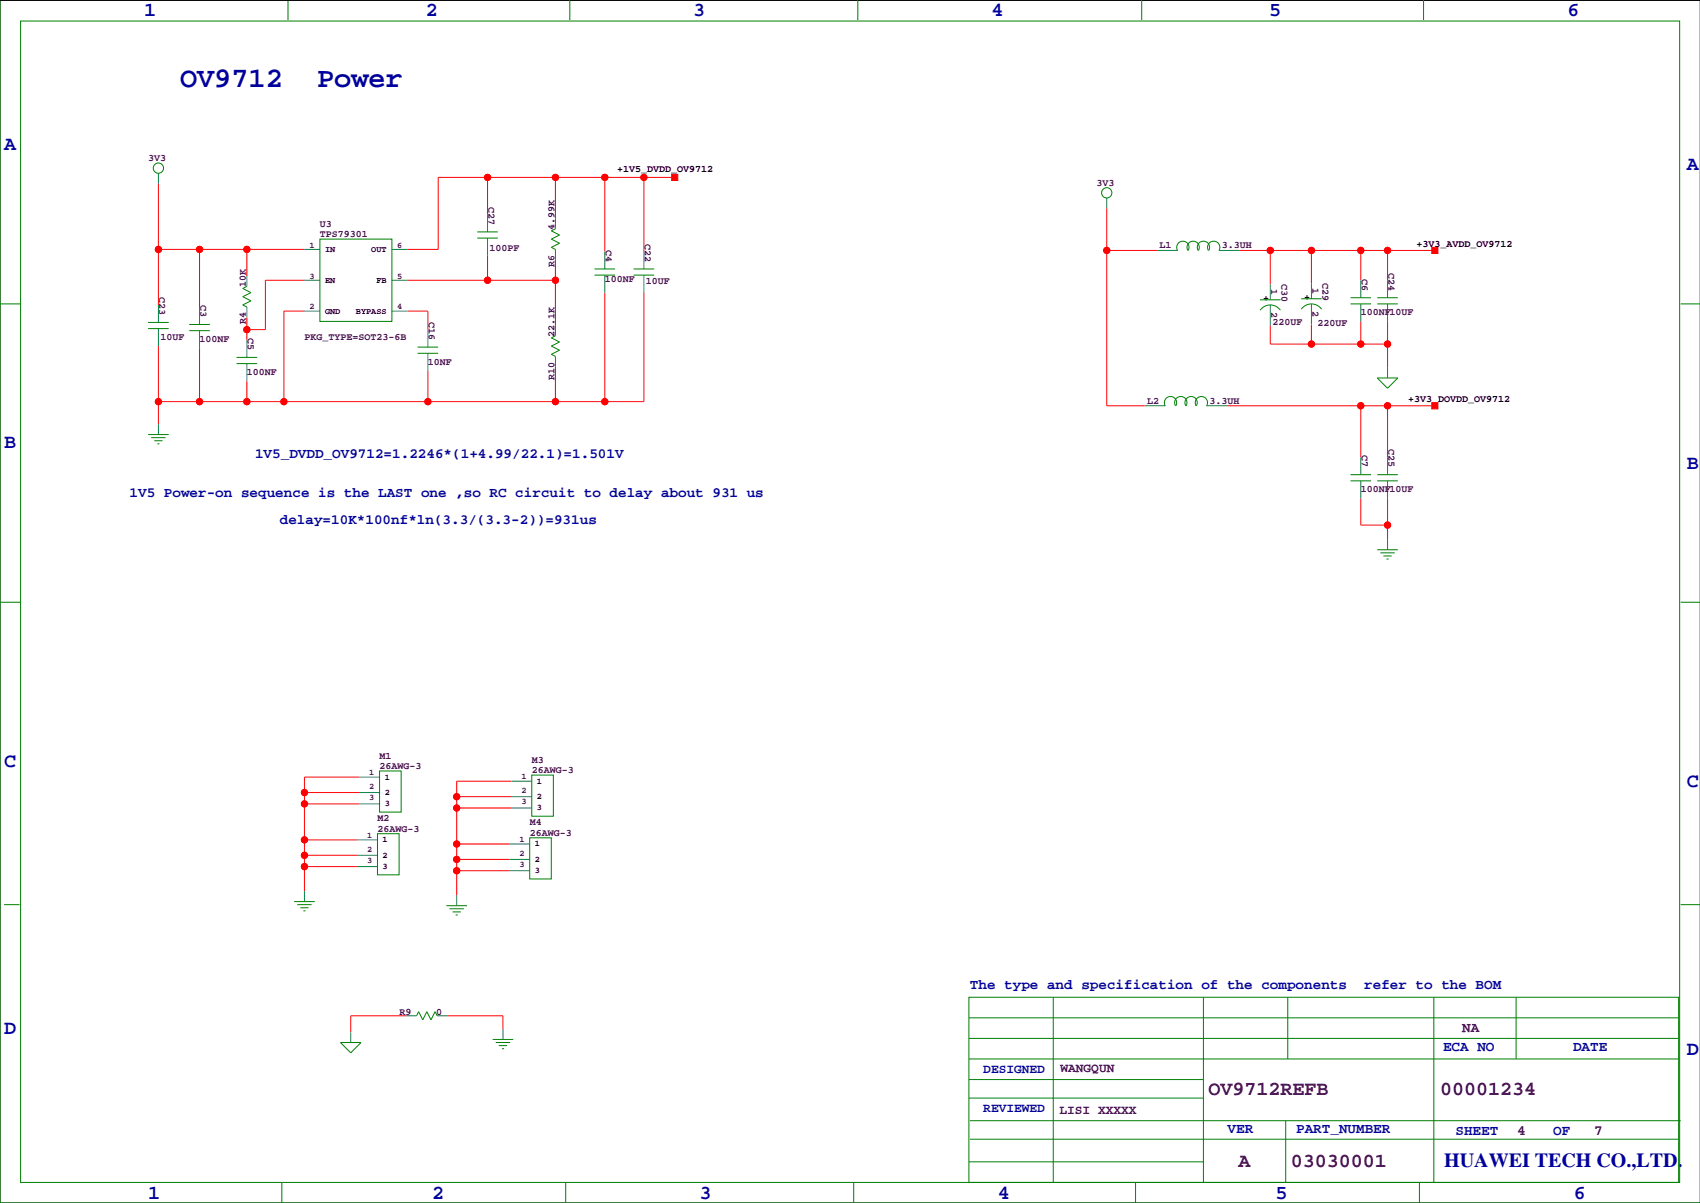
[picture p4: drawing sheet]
<svg xmlns="http://www.w3.org/2000/svg" width="420mm" height="297mm" viewBox="0 0 420 297" stroke-linecap="round" stroke-linejoin="round" font-family="sans-serif">
<path d="M419.9 .1h-419.9v296.9h419.9" fill="none" stroke="#000" stroke-width=".25"/>
<g fill="none" stroke="#f00" stroke-width=".25">
<path d="M39.1 45.3v30M120.4 43.8v9.1M137.2 43.8v10.2M149.4 43.8v18.3M159 43.8v18.3M166.6 43.8h-58.4v17.8h-7.6M273.3 51.4v48.8h9.4M39.1 61.6h36.1M49.3 61.6v14.2M61 61.6v6.6M61 78.3v5.6M75.2 76.8h-5.1v22.4"/>
<path d="M75.2 69.2h-9.7v12.2h-4.5M100.6 76.8h5.1v4.6M100.6 69.2h36.6M120.4 63.1v6.1M137.2 64.1v16.3M149.4 72.2v27M159 72.2v27h-119.9M273.3 61.8h12.5M306.1 61.8h48.2M313.7 61.8v8.4M323.8 61.8v8.2M336 61.8v7.4"/>
<path d="M336 79.4v5.5M342.6 61.8v7.4M342.6 79.4v11.4M39.1 85.5v19.3M49.3 86v13.2M61 94.1v5.1M105.7 91.6v7.6M137.2 90.5v8.7M313.7 80.4v4.5h28.9M323.8 80.1v4.8M303 100.2h51.3M336 100.2v12.7"/>
<path d="M342.6 100.2v12.7M336 123v6.7h6.6M342.6 123v10.2M75.2 198.5h13.4M75.2 195.7h13.4M88.6 191.9h-13.4v28.2M112.8 196.7h13.4M112.8 199.5h13.4M126.2 192.9h-13.4v28.2M75.2 214h12.9M75.2 211.2h12.9M75.2 207.4h12.9"/>
<path d="M112.8 208.4h12.9M112.8 212.2h12.9M112.8 215h12.9M100.3 250.8h-13.7v4.1M110.5 250.8h13.7v3.3"/>
<circle cx="120.4" cy="43.8" r=".76"/>
<circle cx="137.2" cy="43.8" r=".76"/>
<circle cx="149.4" cy="43.8" r=".76"/>
<circle cx="159" cy="43.8" r=".76"/>
<circle cx="39.1" cy="61.6" r=".76"/>
<circle cx="49.3" cy="61.6" r=".76"/>
<circle cx="61" cy="61.6" r=".76"/>
<circle cx="120.4" cy="69.2" r=".76"/>
<circle cx="137.2" cy="69.2" r=".76"/>
<circle cx="273.3" cy="61.8" r=".76"/>
<circle cx="313.7" cy="61.8" r=".76"/>
<circle cx="323.9" cy="61.8" r=".76"/>
<circle cx="336" cy="61.8" r=".76"/>
<circle cx="342.6" cy="61.8" r=".76"/>
<circle cx="39.1" cy="99.2" r=".76"/>
<circle cx="49.3" cy="99.2" r=".76"/>
<circle cx="61" cy="99.2" r=".76"/>
<circle cx="61" cy="81.4" r=".76"/>
<circle cx="70.1" cy="99.2" r=".76"/>
<circle cx="105.7" cy="99.2" r=".76"/>
<circle cx="137.2" cy="99.2" r=".76"/>
<circle cx="149.4" cy="99.2" r=".76"/>
<circle cx="323.9" cy="84.9" r=".76"/>
<circle cx="336" cy="84.9" r=".76"/>
<circle cx="342.6" cy="84.9" r=".76"/>
<circle cx="336" cy="100.2" r=".76"/>
<circle cx="342.6" cy="100.2" r=".76"/>
<circle cx="342.6" cy="129.7" r=".76"/>
<circle cx="75.2" cy="195.7" r=".76"/>
<circle cx="75.2" cy="198.5" r=".76"/>
<circle cx="112.8" cy="199.5" r=".76"/>
<circle cx="112.8" cy="196.7" r=".76"/>
<circle cx="75.2" cy="207.4" r=".76"/>
<circle cx="75.2" cy="211.2" r=".76"/>
<circle cx="75.2" cy="214" r=".76"/>
<circle cx="112.8" cy="215" r=".76"/>
<circle cx="112.8" cy="208.4" r=".76"/>
<circle cx="112.8" cy="212.2" r=".76"/>
</g>
<g fill="#f00" stroke="#f00" stroke-width=".25">
<path d="M353.6 61.1h1.5v1.5h-1.5z" fill-rule="evenodd"/>
<path d="M165.9 43h1.5v1.6h-1.5z" fill-rule="evenodd"/>
<path d="M353.6 99.4h1.5v1.6h-1.5z" fill-rule="evenodd"/>
<circle cx="323.9" cy="61.8" r=".76"/>
<circle cx="313.7" cy="61.8" r=".76"/>
<circle cx="336" cy="61.8" r=".76"/>
<circle cx="342.6" cy="61.8" r=".76"/>
<circle cx="137.2" cy="99.2" r=".76"/>
<circle cx="39.1" cy="99.2" r=".76"/>
<circle cx="49.3" cy="99.2" r=".76"/>
<circle cx="149.4" cy="99.2" r=".76"/>
<circle cx="105.7" cy="99.2" r=".76"/>
<circle cx="70.1" cy="99.2" r=".76"/>
<circle cx="61" cy="99.2" r=".76"/>
<circle cx="273.3" cy="61.8" r=".76"/>
<circle cx="112.8" cy="196.7" r=".76"/>
<circle cx="112.8" cy="199.5" r=".76"/>
<circle cx="112.8" cy="208.4" r=".76"/>
<circle cx="112.8" cy="212.2" r=".76"/>
<circle cx="112.8" cy="215" r=".76"/>
<circle cx="75.2" cy="214" r=".76"/>
<circle cx="75.2" cy="211.2" r=".76"/>
<circle cx="75.2" cy="207.4" r=".76"/>
<circle cx="75.2" cy="198.5" r=".76"/>
<circle cx="75.2" cy="195.7" r=".76"/>
<circle cx="342.6" cy="129.7" r=".76"/>
<circle cx="323.9" cy="84.9" r=".76"/>
<circle cx="336" cy="84.9" r=".76"/>
<circle cx="342.6" cy="84.9" r=".76"/>
<circle cx="120.4" cy="69.2" r=".76"/>
<circle cx="137.2" cy="69.2" r=".76"/>
<circle cx="61" cy="81.4" r=".76"/>
<circle cx="61" cy="61.6" r=".76"/>
<circle cx="49.3" cy="61.6" r=".76"/>
<circle cx="39.1" cy="61.6" r=".76"/>
<circle cx="120.4" cy="43.8" r=".76"/>
<circle cx="159" cy="43.8" r=".76"/>
<circle cx="149.4" cy="43.8" r=".76"/>
<circle cx="137.2" cy="43.8" r=".76"/>
<circle cx="336" cy="100.2" r=".76"/>
<circle cx="342.6" cy="100.2" r=".76"/>
</g>
<g fill="none" stroke="#008080" stroke-width=".25">
<path d="M39.1 42.8v2.5M120.4 52.9v4.4M120.4 58.8v4.3M137.2 54v2.5M273.3 48.9v2.5M39.1 75.3v4.3M49.3 75.8v4.3M61 68.2v2.5M61 75.8v2.5M75.2 61.6h3.8M75.2 69.2h3.8M75.2 76.8h3.8"/>
<path d="M96.8 61.6h3.8M96.8 69.2h3.8M96.8 76.8h3.8M137.2 61.6v2.5M149.4 62.1v4.3M149.4 67.9v4.3M159 62.1v4.3M159 67.9v4.3M285.8 61.8h5M301 61.8h5.1M313.7 70.2v3.8M313.7 75.3v5.1"/>
<path d="M323.8 70v3.8M323.8 75v5.1M336 69.2v4.3M336 75v4.4M342.6 69.2v4.3M342.6 75v4.4M39.1 81.1v4.4M49.3 81.6v4.4M61 83.9v4.4M61 89.8v4.3M105.7 81.4v4.3M105.7 87.2v4.4"/>
<path d="M137.2 80.4v2.5M137.2 88v2.5M342.6 90.8v2.5M39.1 104.8v2.5M282.7 100.2h5.1M297.9 100.2h5.1M336 112.9v4.3M336 118.7v4.3M342.6 112.9v4.3M342.6 118.7v4.3M342.6 133.2v2.5M88.6 191.9h5.1"/>
<path d="M88.6 195.7h5.1M88.6 198.5h5.1M126.2 192.9h5.1M126.2 196.7h5.1M126.2 199.5h5.1M88.1 207.4h5.1M88.1 211.2h5.1M88.1 214h5.1M125.7 208.4h5.1M125.7 212.2h5.1M125.7 215h5.1M75.2 220.1v2.5"/>
<path d="M112.8 221.1v2.5M86.6 254.9v2.5M100.3 250.8h2.6M107.9 250.8h2.6M124.2 254.1v2.6"/>
</g>
<g fill="none" stroke="#008000" stroke-width=".25">
<path d="M0 -.1v297.1h419.9M71.1 0v4.9M140.7 0v4.9M211.8 0v4.9M281.9 0v4.9M351.5 0v4.9M5.1 5.2h409.7v286.8h-409.7zM79 59h17.8v20.4h-17.8zM117.9 57.3h5M117.9 58.8h5M137.2 56.5l-1.1 .5 2.1 1-2.1 1 2.1 1.1-2.1 1 1.1 .5M0 75h5.1"/>
<path d="M36.6 79.6h5.1M61 70.7l-1.1 .5 2.1 1-2.1 1.1 2.1 1-2.1 1 1.1 .5M146.8 66.4h5.1M146.8 67.9h5.1M156.5 66.4h5M156.5 67.9h5M290.8 61.9a1.52 1.52 0 0 1 1.3-2.4 1.52 1.52 0 0 1 1.3 2.4M293.3 61.9a1.52 1.52 0 0 1 1.3-2.4 1.52 1.52 0 0 1 1.3 2.4M295.9 61.9a1.52 1.52 0 0 1 1.3-2.4 1.52 1.52 0 0 1 1.3 2.4M298.4 61.9a1.52 1.52 0 0 1 1.3-2.4 1.52 1.52 0 0 1 1.3 2.4M311.1 74h5.1M311.2 76.6a3 3 0 0 1 5 0"/>
<path d="M321.3 73.8h5.1M321.4 76.3a3 3 0 0 1 4.9 0M333.5 75h5.1M333.5 73.5h5.1M340.1 75h5.1M340.1 73.5h5.1M415 75h4.9M36.6 81.1h5.1M46.7 80.1h5.1M46.7 81.6h5.1M58.4 88.3h5.1M58.4 89.8h5.1"/>
<path d="M103.1 85.7h5.1M103.1 87.2h5.1M137.2 82.9l-1.1 .5 2.1 1-2.1 1.1 2.1 1-2.1 1 1.1 .5M340.1 93.3h5.1l-2.6 2.6zM36.6 107.3h5.1M37.3 108.1h3.6M38.1 108.8h2M38.9 109.6h.5M287.7 100.2a1.52 1.52 0 0 1 1.4-2.3 1.52 1.52 0 0 1 1.3 2.3M290.3 100.2a1.52 1.52 0 0 1 1.3-2.3 1.52 1.52 0 0 1 1.3 2.3M292.8 100.2a1.52 1.52 0 0 1 1.3-2.3 1.52 1.52 0 0 1 1.3 2.3M295.4 100.2a1.52 1.52 0 0 1 1.3-2.3 1.52 1.52 0 0 1 1.3 2.3"/>
<path d="M333.5 117.2h5.1M333.5 118.7h5.1M340.1 117.2h5.1M340.1 118.7h5.1M340.1 135.7h5.1M340.9 136.5h3.5M341.6 137.3h2.1M342.4 138h.5M0 148.7h5.1M415 148.7h4.9M93.7 190.4h5.4v10.1h-5.4zM131.3 191.4h5.4v10.1h-5.4z"/>
<path d="M93.2 205.9h5.4v10.1h-5.4zM130.8 206.9h5.3v10.1h-5.3zM1 223.4h3.8M72.6 222.6h5.1M73.4 223.4h3.6M74.2 224.1h2M74.9 224.9h.5M110.2 223.6h5.1M111 224.4h3.6M111.8 225.2h2M112.5 225.9h.5M415 223.4h4.9"/>
<path d="M84.1 257.4h5.1l-2.6 2.6zM102.9 250.8l.5-1 1 2 1-2 1 2 1-2 .5 1M121.7 256.7h5M122.4 257.4h3.6M123.2 258.2h2M124 258.9h.5M239.3 246.2h175.2v45.8h-175.2zM239.3 251.3h175.2M239.3 256.4h175.2M260.1 246.2v45.8M297.2 246.2v45.8M318 246.2v15.3"/>
<path d="M354.1 246.2v45.8M374.4 246.2v15.3M239.3 266.6h57.9M239.3 261.5h175.2M239.3 271.1h57.9M239.5 276.7h175.5M317.5 276.7v15.3M69.6 292v5M139.7 292v5M210.8 292v5M239.3 286.9h57.9M239.5 281.3h175"/>
<path d="M280.4 292v5M350.5 292v5M383.5 287.4h.1"/>
<circle cx="39.1" cy="41.5" r="1.27"/>
<circle cx="273.3" cy="47.6" r="1.27"/>
</g>
<g font-size="7.1" fill="#0000a0">
<text x="44.4" y="21.5">OV9712</text>
<text x="78.3" y="21.5">Power</text>
</g>
<g font-size="4.9" fill="#0000a0">
<text x="35.6" y="3.9">1</text>
<text x="105.2" y="3.9">2</text>
<text x="171.2" y="3.9">3</text>
<text x="244.9" y="3.9">4</text>
<text x="313.4" y="3.9">5</text>
<text x="387.1" y="3.9">6</text>
<text x="1" y="36.9">A</text>
<text x="416.6" y="42">A</text>
<text x="1" y="110.6">B</text>
<text x="416.6" y="115.7">B</text>
<text x="1" y="189.3">C</text>
<text x="416.6" y="194.4">C</text>
<text x="1" y="255.4">D</text>
<text x="416.6" y="260.5">D</text>
<text x="356.6" y="288">HUAWEI TECH CO.,LTD.</text>
<text x="36.6" y="296">1</text>
<text x="106.7" y="296">2</text>
<text x="172.7" y="296">3</text>
<text x="246.4" y="296">4</text>
<text x="315" y="296">5</text>
<text x="388.6" y="296">6</text>
</g>
<g font-size="4.9" fill="#400040">
<text x="298.5" y="270.5">OV9712REFB</text>
<text x="355.6" y="270.5">00001234</text>
<text x="305.9" y="288.3">A</text>
<text x="318.8" y="288.3">03030001</text>
</g>
<g font-size="3.5" fill="#0000a0">
<text x="63" y="113.2">1V5_DVDD_OV9712=1.2246*(1+4.99/22.1)=1.501V</text>
<text x="32" y="122.8">1V5 Power-on sequence is the LAST one ,so RC circuit to delay about 931 us</text>
<text x="69.1" y="129.4">delay=10K*100nf*ln(3.3/(3.3-2))=931us</text>
<text x="239.5" y="244.2">The type and specification of the components</text>
<text x="336.9" y="244.2">refer to the BOM</text>
<text x="356.4" y="259.4">ECA NO</text>
<text x="388.5" y="259.4">DATE</text>
<text x="303.1" y="279.7">VER</text>
<text x="320.1" y="279.7">PART_NUMBER</text>
<text x="359.4" y="280.3">SHEET</text>
<text x="383.5" y="280.3">OF</text>
</g>
<g font-size="3.5" fill="#400040">
<text x="361.1" y="254.9">NA</text>
<text x="374.6" y="280.3">4</text>
<text x="393.7" y="280.3">7</text>
</g>
<g font-size="3.2" fill="#0000a0">
<text x="242.8" y="264.9">DESIGNED</text>
<text x="242.8" y="274.5">REVIEWED</text>
</g>
<g font-size="3.2" fill="#400040">
<text x="261.9" y="264.7">WANGQUN</text>
<text x="261.6" y="275.1">LISI XXXXX</text>
</g>
<g font-size="2.5" fill="#400040">
<text x="36.6" y="39.7">3V3</text>
<text x="270.8" y="45.8">3V3</text>
<text x="120.6" y="51" transform="rotate(90 120.6 51)">C27</text>
<text x="79" y="58.5">TPS79301</text>
<text x="79" y="56">U3</text>
<text x="136.9" y="56.8" transform="rotate(-90 136.9 56.8)">4.99K</text>
<text x="120.9" y="62.1">100PF</text>
<text x="136.9" y="65.8" transform="rotate(-90 136.9 65.8)">R6</text>
<text x="149.6" y="61.7" transform="rotate(90 149.6 61.7)">C4</text>
<text x="159.2" y="60.2" transform="rotate(90 159.2 60.2)">C22</text>
<text x="286.3" y="61.3">L1</text>
<text x="301.8" y="61.3">3.3UH</text>
<text x="60.7" y="71" transform="rotate(-90 60.7 71)">10K</text>
<text x="149.4" y="69.7">100NF</text>
<text x="159.5" y="70.2">10UF</text>
<text x="313.9" y="71.3" transform="rotate(90 313.9 71.3)">1</text>
<text x="316.5" y="70.2" transform="rotate(90 316.5 70.2)">C30</text>
<text x="324.1" y="71" transform="rotate(90 324.1 71)">1</text>
<text x="326.6" y="70" transform="rotate(90 326.6 70)">C29</text>
<text x="336.3" y="68.8" transform="rotate(90 336.3 68.8)">C6</text>
<text x="342.9" y="67.3" transform="rotate(90 342.9 67.3)">C24</text>
<text x="39.3" y="73.4" transform="rotate(90 39.3 73.4)">C23</text>
<text x="49.5" y="75.4" transform="rotate(90 49.5 75.4)">C3</text>
<text x="313.9" y="77.1" transform="rotate(90 313.9 77.1)">2</text>
<text x="324.1" y="76.8" transform="rotate(90 324.1 76.8)">2</text>
<text x="336" y="77.8">100NF10UF</text>
<text x="39.6" y="83.9">10UF</text>
<text x="60.7" y="80" transform="rotate(-90 60.7 80)">R4</text>
<text x="61.2" y="83.5" transform="rotate(90 61.2 83.5)">C5</text>
<text x="75.2" y="83.9">PKG_TYPE=SOT23-6B</text>
<text x="105.9" y="79.5" transform="rotate(90 105.9 79.5)">C16</text>
<text x="136.9" y="83.2" transform="rotate(-90 136.9 83.2)">22.1K</text>
<text x="314.2" y="80.1">220UF</text>
<text x="325.4" y="80.4">220UF</text>
<text x="49.3" y="84.4">100NF</text>
<text x="61" y="92.6">100NF</text>
<text x="105.7" y="90">10NF</text>
<text x="136.9" y="93.7" transform="rotate(-90 136.9 93.7)">R10</text>
<text x="283.3" y="99.7">L2</text>
<text x="298.7" y="99.7">3.3UH</text>
<text x="336.3" y="112.5" transform="rotate(90 336.3 112.5)">C7</text>
<text x="342.9" y="111" transform="rotate(90 342.9 111)">C25</text>
<text x="336" y="121.5">100NF10UF</text>
<text x="93.7" y="189.9">26AWG-3</text>
<text x="93.7" y="187.3">M1</text>
<text x="131.3" y="190.9">26AWG-3</text>
<text x="131.3" y="188.3">M3</text>
<text x="93.2" y="202.8">M2</text>
<text x="130.8" y="203.8">M4</text>
<text x="93.2" y="205.3">26AWG-3</text>
<text x="130.8" y="206.4">26AWG-3</text>
<text x="98.6" y="250.6">R9</text>
<text x="107.7" y="250.6">0</text>
</g>
<g font-size="2.5">
<text x="152.4" y="42.5">+1V5_DVDD_OV9712</text>
<text x="349.8" y="61.1">+3V3_AVDD_OV9712</text>
<text x="311.9" y="74.3">+</text>
<text x="322.1" y="74">+</text>
<text x="347.7" y="99.2">+3V3_DOVDD_OV9712</text>
</g>
<g font-size="2.1" fill="#400040">
<text x="76.5" y="61.1">1</text>
<text x="98" y="61.1">6</text>
<text x="76.5" y="68.8">3</text>
<text x="98" y="68.8">5</text>
<text x="76.5" y="76.4">2</text>
<text x="98" y="76.4">4</text>
<text x="91.2" y="191.5">1</text>
<text x="91.2" y="194.8">2</text>
<text x="91.2" y="197.6">3</text>
<text x="128.8" y="195.8">2</text>
<text x="128.8" y="192.5">1</text>
<text x="128.8" y="198.6">3</text>
<text x="90.7" y="206.9">1</text>
<text x="128.3" y="208">1</text>
<text x="90.7" y="213.1">3</text>
<text x="90.7" y="210.3">2</text>
<text x="128.3" y="211.3">2</text>
<text x="128.3" y="214.1">3</text>
</g>
<g font-size="2.1">
<text x="80.3" y="62.2">IN</text>
<text x="91.7" y="62.2">OUT</text>
<text x="80.3" y="69.8">EN</text>
<text x="93" y="69.8">FB</text>
<text x="80.3" y="77.4">GND</text>
<text x="87.9" y="77.4">BYPASS</text>
<text x="95" y="192.5">1</text>
<text x="95" y="196.3">2</text>
<text x="132.6" y="193.5">1</text>
<text x="132.6" y="197.3">2</text>
<text x="95" y="199.1">3</text>
<text x="132.6" y="200.1">3</text>
<text x="94.5" y="208">1</text>
<text x="132.1" y="209">1</text>
<text x="94.5" y="211.8">2</text>
<text x="94.5" y="214.6">3</text>
<text x="132.1" y="212.8">2</text>
<text x="132.1" y="215.6">3</text>
</g>
</svg>
